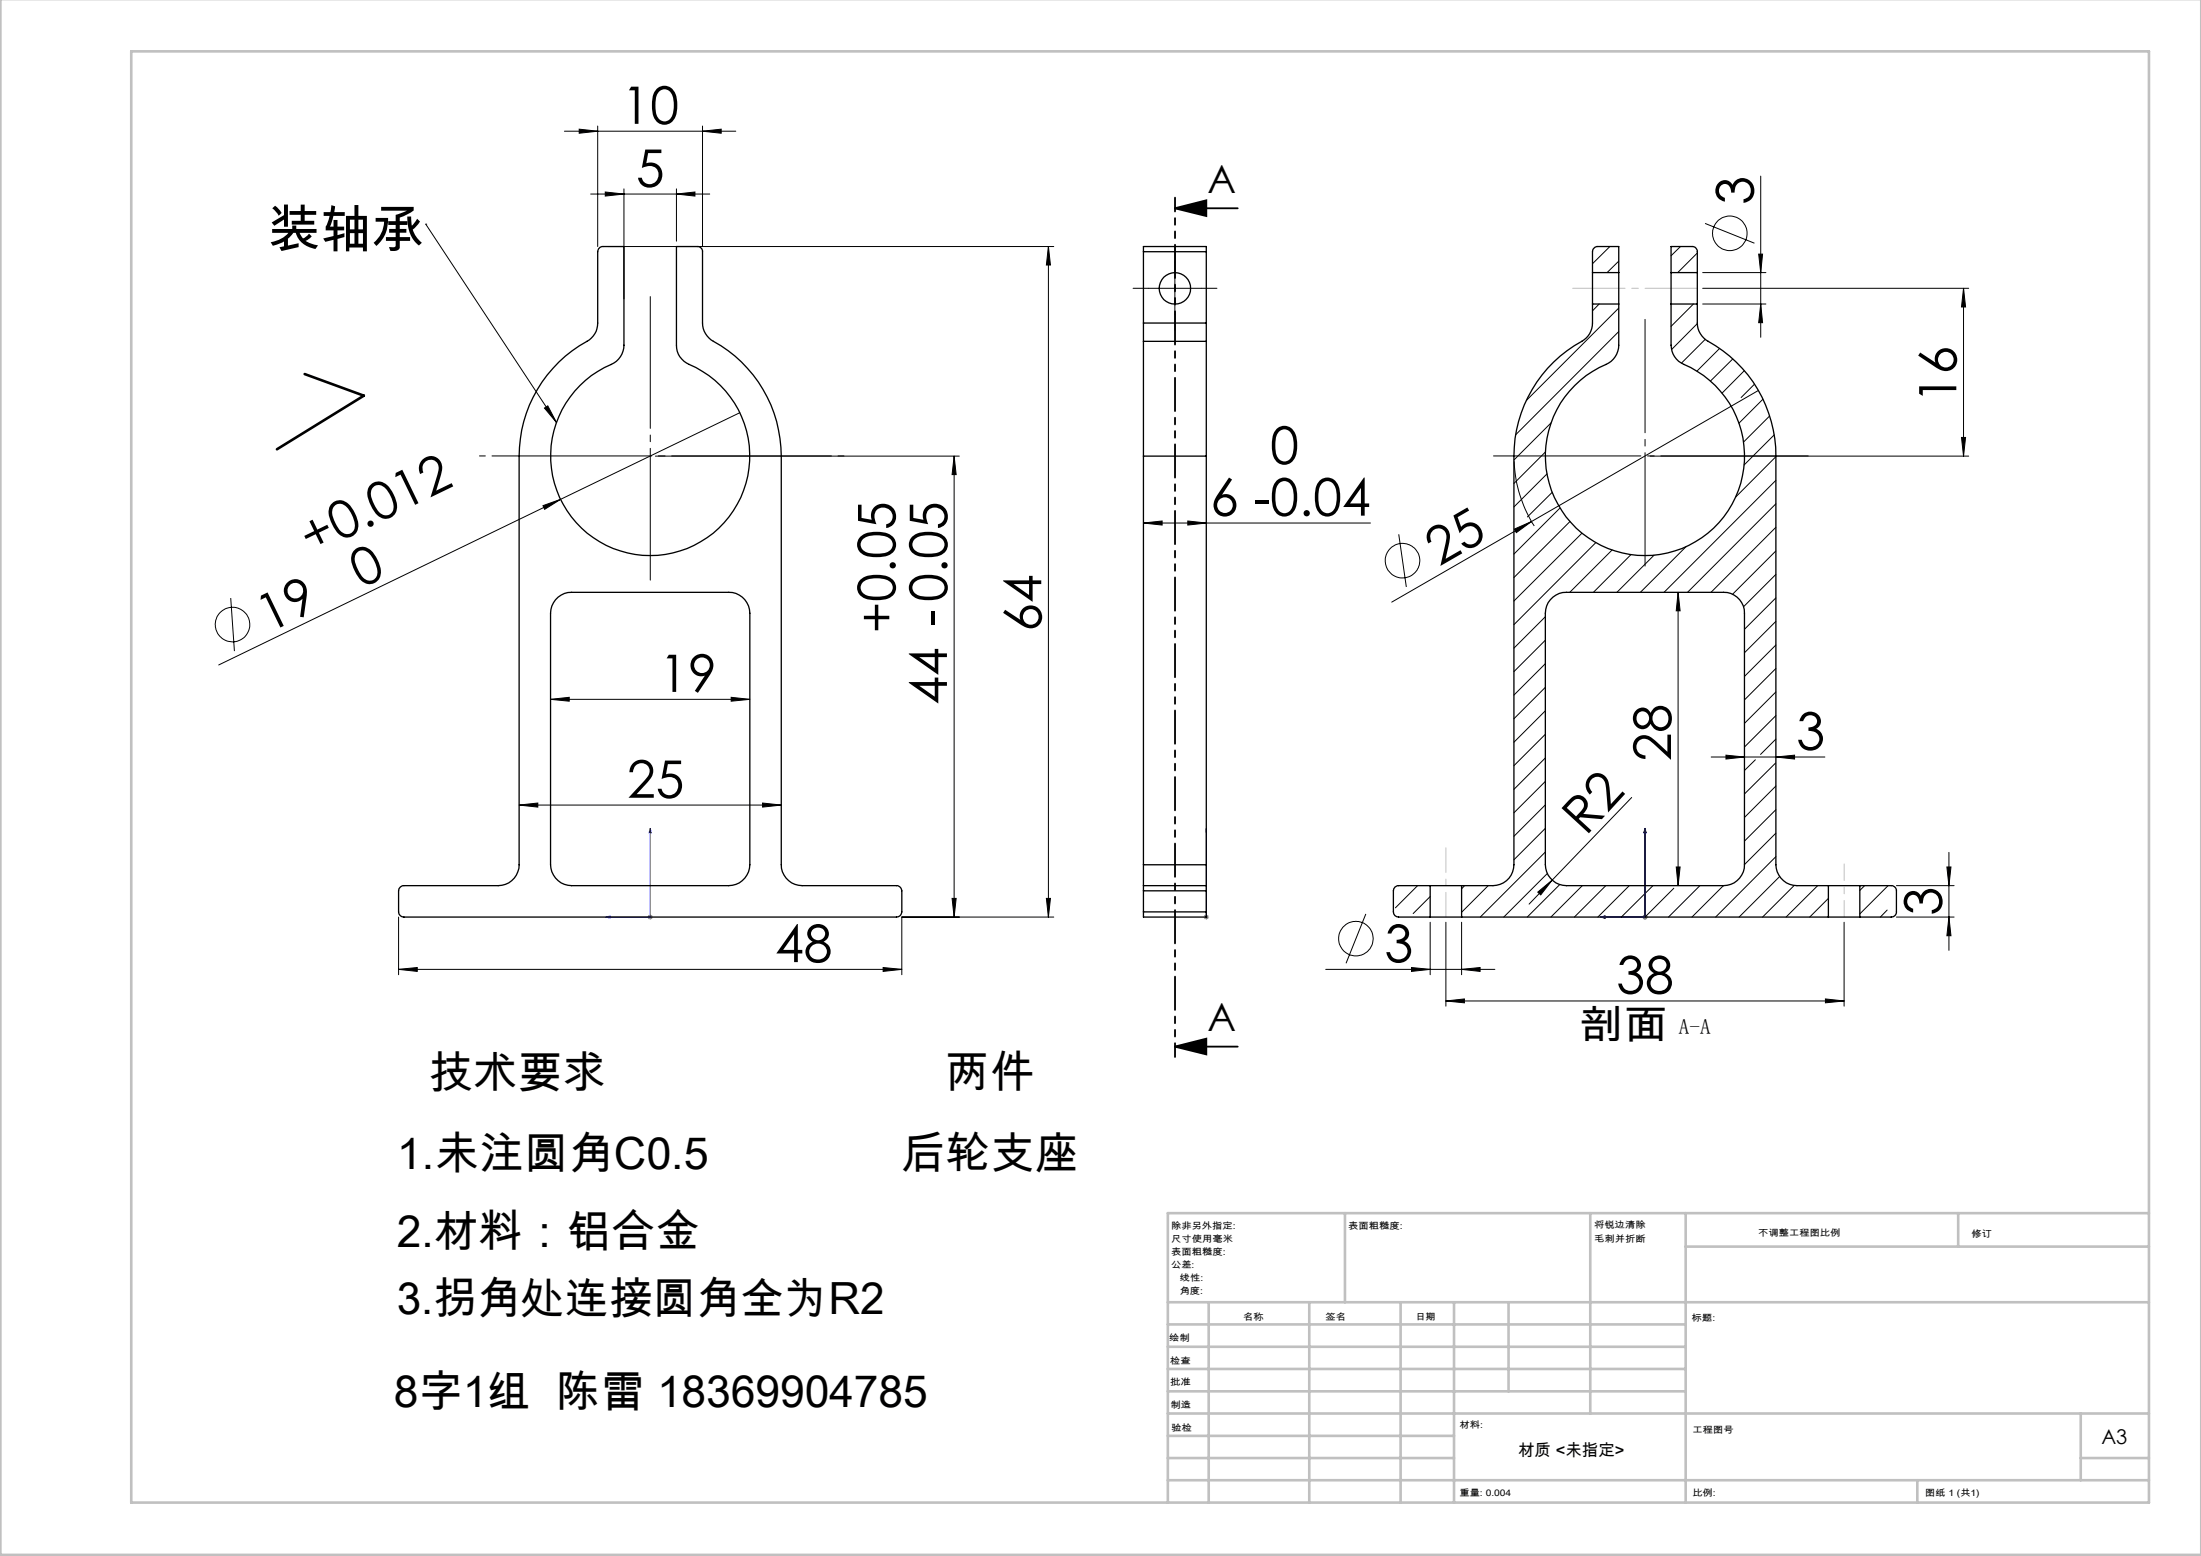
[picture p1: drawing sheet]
<svg xmlns="http://www.w3.org/2000/svg" width="420mm" height="297mm" viewBox="0 0 420 297" stroke-linecap="round" stroke-linejoin="round" font-family="sans-serif">
<g fill="none" stroke="#000" stroke-width=".19">
<path d="M107.7 25h32.7M110.5 24.7l3.6 .3-3.6 .4zM112.7 37h22.7M114.1 24.1v23M115.5 36.7l3.6 .3-3.6 .4zM119.1 36.1v20.9M129.1 37l3.5-.3v.7zM129.1 36.1v9.9M134.1 25l3.5-.3v.7zM134.1 24.1v23M336 33.6v30.8M81.2 42.8h.1"/>
<path d="M81.2 42.8l25 37.8M116.1 47.1h85M200.1 47.1v127.9M200.1 47.1l.3 3.5h-.7zM219.2 55h10M224.2 50.1v9.9M324.9 55h50.8M324.9 58h12.1M324.9 52h12.1M325.4 42.6l9.4 3.8M335.6 48.5h.7l-.3 3.5zM336 58l.3 3.6h-.7z"/>
<path d="M374.7 55l.4 3.6h-.8zM374.7 55v32.1M103.9 77.9l.6-.4 1.7 3.1zM141.2 78.8l-34.2 16.5M335.5 74.5l-43.3 25.1M103.6 96.5l3.4-1.2-3.1 1.9zM107 95.3l-65.3 31.6M125.1 87.1h58M182.1 87.1v87.9M182.1 87.1l.4 3.5h-.8zM218.2 99.8l3.6-.4v.8zM218.2 99.8h43.3"/>
<path d="M226.7 99.4l3.5 .4-3.5 .4zM288.9 88a24.6 24.6 0 0 0 3.9 12.4M292.2 99.6l-26.6 15.3M314.9 87.1h60.8M374.3 83.5h.8l-.4 3.6zM44 114.2l.7 10.1M266.9 102l1.5 10M289 101l3.2-1.4-2.9 2.1zM320.2 113.1l.4 3.5h-.7zM320.2 113.1v55.9M105.1 133.5l3.5-.4v.7zM105.1 133.5h38"/>
<path d="M139.5 133.1l3.6 .4-3.6 .3zM99.1 153.7l3.5-.4v.8zM99.1 153.7h50M145.5 153.3l3.6 .4-3.6 .4zM311.4 152.2l-19.6 20.4M326.5 144.5h21.7M329.4 144.1l3.5 .4-3.5 .4zM338.9 144.5l3.5-.4v.8zM76.1 175v11.1M181.7 171.5h.8l-.4 3.5zM199.7 171.5h.7l-.3 3.5zM201.1 175h-29v11.1"/>
<path d="M260.6 174.4l-3.7 9.5M272.9 176v10.1M275.9 176v16M278.9 176v10.1M293.4 170.3l2.8-2.3-2.2 2.8zM319.9 165.5h.7l-.4 3.5zM351.9 176v16M361.9 175h11M361.9 169h11M371.5 165.5h.8l-.4 3.5zM371.9 175l.4 3.6h-.8zM371.9 162.7v18.7"/>
<path d="M76.1 185l3.5-.3v.7zM76.1 185h96M168.5 184.7l3.6 .3-3.6 .4zM253 185h32.3M269.3 184.7l3.6 .3-3.6 .4zM275.9 191.1l3.5-.4v.7zM275.9 191.1h76M278.9 185l3.5-.3v.7zM348.3 190.7l3.6 .4-3.6 .3z"/>
<circle cx="330.1" cy="44.5" r="3.3"/>
<circle cx="44.4" cy="119.2" r="3.3"/>
<circle cx="267.6" cy="107" r="3.3"/>
<circle cx="258.7" cy="179.2" r="3.3"/>
</g>
<path d="M224.2 39.8l6-1.6v3zM224.2 39.8h12M224.2 199.8l6-1.5v3zM224.2 199.8h12" fill="none" stroke="#000" stroke-width=".35"/>
<path d="M124.1 158.1v16.9h-8.5M124.1 158.1l.2 .9h-.4zM230.2 158.1v.9v-.9M230.2 158.1v16.9M313.9 158.1l.2 .9h-.4zM313.9 158.1v16.9h-8.5M115.6 175l.9-.2v.5zM230.2 174.8v.5zM230.2 175h.1M305.4 175l.9-.2v.5z" fill="none" stroke="#00f" stroke-width=".19"/>
<path d="M123.6 175h1M123.7 174.7l.7 .7M124.1 174.6v.9M124.4 174.7l-.7 .7M229.7 175h1M229.8 174.7l.7 .7M230.2 174.6v.9M230.5 174.7l-.7 .7M313.4 175h1M313.5 174.7l.8 .7M313.9 174.6v.9M314.3 174.7l-.8 .7" fill="none" stroke="#808080" stroke-width=".19"/>
<path d="M219.2 55h-3M224.2 50v-3M229.2 55h3M224.2 60v3" fill="none" stroke="#000" stroke-width=".19" stroke-dasharray="30.5 1.3 1.3 1.3"/>
<path d="M224.2 37.7v164.1" fill="none" stroke="#000" stroke-width=".35" stroke-dasharray="6.3 1.3 1.3 1.3 1.3 1.3" stroke-dashoffset="3.7"/>
<path d="M91.5 87h69.5" fill="none" stroke="#000" stroke-width=".19" stroke-dasharray="30.5 1.3 1.3 1.3" stroke-dashoffset="-2.4"/>
<path d="M124.1 110.7v-54.1" fill="none" stroke="#000" stroke-width=".19" stroke-dasharray="30.5 1.3 1.3 1.3" stroke-dashoffset="5.3"/>
<path d="M285 87h60" fill="none" stroke="#000" stroke-width=".19" stroke-dasharray="30.5 1.3 1.3 1.3" stroke-dashoffset="2.4"/>
<path d="M313.9 108v-47" fill="none" stroke="#000" stroke-width=".19" stroke-dasharray="30.5 1.3 1.3 1.3" stroke-dashoffset="8.8"/>
<path d="M58.1 71.4l11.3 4.1-16.6 10.3" fill="none" stroke="#000" stroke-width=".5"/>
<path d="M323.9 55h-23.8" fill="none" stroke="#c0c0c0" stroke-width=".19" stroke-dasharray="30.5 1.3 1.3 1.3" stroke-dashoffset="20.5"/>
<path d="M275.9 175v-13.2" fill="none" stroke="#c0c0c0" stroke-width=".19" stroke-dasharray="30.5 1.3 1.3 1.3" stroke-dashoffset="25.8"/>
<path d="M351.9 175v-10.1" fill="none" stroke="#c0c0c0" stroke-width=".19" stroke-dasharray="30.5 1.3 1.3 1.3" stroke-dashoffset="27.3"/>
<g fill="none" stroke="#c0c0c0" stroke-width=".5">
<path d="M.1 -.1v296.9h419.9M25 9.8h385.1v277h-385.1zM256.6 231.6v17M303.5 231.6v38.2M321.7 231.6v55.2M321.7 237.9h88.4M373.7 231.6v6.3M410.1 231.6h-187.3v55.2M222.8 248.6h187.3M222.8 257.1h98.9M222.8 252.8h98.9M230.6 248.6v38.2"/>
<path d="M249.8 248.6v38.2M267.3 248.6v38.2M277.5 248.6v38.2M287.9 248.6v17M222.8 265.6h98.9M222.8 261.3h98.9M222.8 278.3h54.7M222.8 274.1h54.7M222.8 269.8h187.3M397.1 278.3h13M397.1 269.8v12.7M222.8 282.5h187.3"/>
<path d="M365.9 282.5v4.3"/>
</g>
<g fill="#000">
<path d="M103.9 77.9l.6-.4 1.7 3.1z"/>
<path d="M224.2 39.8l6-1.6v3zM224.2 199.8l6-1.5v3z"/>
<path d="M374.3 83.5h.8l-.4 3.6zM374.7 55l.4 3.6h-.8z"/>
<path d="M275.9 191.1l3.5-.4v.7zM348.3 190.7l3.6 .4-3.6 .3z"/>
</g>
<g fill="#00f">
<path d="M230.2 174.8v.5zM230.2 158.1v.9z"/>
<path d="M305.4 175l.9 .3v-.5zM313.9 158.1l-.2 .9h.4zM305.4 175l.9 .3v-.5zM313.9 158.1l-.2 .9h.4zM115.6 175l.9 .3v-.5zM124.1 158.1l-.2 .9h.4z"/>
</g>
<g fill="#000">
<path d="M103.6 96.5l3.4-1.2-3.1 1.9zM289 101l3.2-1.4-2.9 2.1zM293.4 170.3l2.8-2.3-2.2 2.8z"/>
<path d="M336 58l.3 3.6h-.7zM335.6 48.5h.7l-.3 3.5zM181.7 171.5h.8l-.4 3.5zM182.1 87.1l.4 3.5h-.8zM199.7 171.5h.7l-.3 3.5zM200.1 47.1l.3 3.5h-.7z"/>
<path d="M218.2 99.8l3.6-.4v.8zM226.7 99.4l3.5 .4-3.5 .4zM115.5 36.7l3.6 .3-3.6 .4zM129.1 37l3.5-.3v.7zM110.5 24.7l3.6 .3-3.6 .4zM134.1 25l3.5-.3v.7zM76.1 185l3.5-.3v.7zM168.5 184.7l3.6 .3-3.6 .4z"/>
<path d="M105.1 133.5l3.5-.4v.7zM139.5 133.1l3.6 .4-3.6 .3z"/>
<path d="M99.1 153.7l3.5-.4v.8zM145.5 153.3l3.6 .4-3.6 .4z"/>
<path d="M329.4 144.1l3.5 .4-3.5 .4zM338.9 144.5l3.5-.4v.8z"/>
<path d="M371.5 165.5h.8l-.4 3.5zM371.9 175l.4 3.6h-.8zM320.2 113.1l.4 3.5h-.7zM319.9 165.5h.7l-.4 3.5z"/>
<path d="M278.9 185l3.5-.3v.7zM269.3 184.7l3.6 .3-3.6 .4z"/>
</g>
<g fill="none" stroke="#000" stroke-width=".25">
<path d="M114.2 47.5l.7-.4h4.2v18.8a4 4 0 0 1-2.5 3.7 19 19 0 0 0-7.6 29.1 19 19 0 0 0 30.1 0 19 19 0 0 0-7.6-29.1 3.9 3.9 0 0 1-2.4-3.7v-18.8h4a.96 .96 0 0 1 1 .9v13.7a4.1 4.1 0 0 0 2 3.5 25 25 0 0 1 13 21.9v78a4 4 0 0 0 4 3.9h18a1.02 1.02 0 0 1 1 1v4.1a1.02 1.02 0 0 1-1 .9h-94a1.02 1.02 0 0 1-1-.9v-4.1a1.02 1.02 0 0 1 1-1h18a4 4 0 0 0 4-3.9v-78a25.2 25.2 0 0 1 13.4-22.2l.4-.4a3.7 3.7 0 0 0 1.2-2.8v-13.7zM218.2 48v-.9h12v.9M218.2 48v13.7M218.2 48h12M230.2 48v13.7M303.9 58v3.7a3.9 3.9 0 0 1-2.1 3.5 25 25 0 0 0-12.9 21.9v78a4 4 0 0 1-4 3.9h-6M303.9 52v6M303.9 52v-4a1.02 1.02 0 0 1 1-.9h4v4.9M303.9 58h5M303.9 52h5M308.9 58v7.9a4 4 0 0 1-2.4 3.7 19 19 0 0 0-7.6 29.1 19 19 0 0 0 30 0 19 19 0 0 0-7.6-29.1 4 4 0 0 1-2.4-3.7v-7.9M308.9 52v6"/>
<path d="M318.9 52v-4.9h4a.96 .96 0 0 1 1 .9v4M318.9 52v6M318.9 58h5M318.9 52h5M323.9 58v3.7a4.1 4.1 0 0 0 2.1 3.5 24.9 24.9 0 0 1 12.9 21.9v78a4.1 4.1 0 0 0 4 3.9h6M323.9 52v6M218.2 65.2v21.9M218.2 61.7v3.5M218.2 65.2h12M218.2 61.7h12M230.2 65.2v21.9M230.2 61.7v3.5"/>
<path d="M218.2 87.1v78M218.2 87.1h12M230.2 87.1v78M106 114.5a4 4 0 0 1 3.1-1.4h30a4 4 0 0 1 4 3.9v48.1a4.1 4.1 0 0 1-4 3.9h-30a4.1 4.1 0 0 1-4-3.9v-48.1a4 4 0 0 1 .9-2.5zM296.3 114a3.7 3.7 0 0 1 2.6-.9h30a3.9 3.9 0 0 1 4 3.9v48.1a4 4 0 0 1-4 3.9h-30a4.1 4.1 0 0 1-4-3.9v-48.1a4 4 0 0 1 1.4-3zM218.2 174.1v.9h12v-.9M218.2 169v1M218.2 165.1v3.9M218.2 174.1h12M218.2 170h12M218.2 170v4.1M218.2 169h12"/>
<path d="M218.2 165.1h12M230.2 169v1M230.2 165.1v3.9M230.2 170v4.1M272.9 169h6M272.9 175h6M272.9 169h-6a.96 .96 0 0 0-1 1v4.1a.96 .96 0 0 0 1 .9h6M272.9 169v6M278.9 175h70M278.9 169v6M348.9 169h6M348.9 175h6"/>
<path d="M348.9 169v6M354.9 169h6a.96 .96 0 0 1 1 1v4.1a.96 .96 0 0 1-1 .9h-6M354.9 169v6"/>
<circle cx="224.2" cy="55" r="3"/>
</g>
<g fill="none" stroke="#000" stroke-width=".19">
<path d="M305.2 58l-1.3 1.3M307.2 47.1l-3.3 3.2M308.9 58.8l-17.6 17.6M308.9 49.8l-2.2 2.2M320.7 47.1l-1.8 1.7M323.1 58l-4.2 4.3M323.9 48.3l-3.8 3.7M308.9 63.3l-19.7 19.7M323.9 61.8l-4.9 4.9M325.4 64.8l-4.5 4.5M328.2 66.5l-4.4 4.3M330.7 68.5l-4.3 4.2"/>
<path d="M332.8 70.8l-4.2 4.2M334.8 73.3l-2.6 2.6M336.4 76.2l-4.6 4.6M337.7 79.4l-5 5M294.9 86.3l-6 6M295.2 90.4l-6.3 6.4M296 80.7l-7.1 7.1M296.2 94l-4.7 4.7M297.6 97l-8.7 8.8M299.6 99.6l-10.7 10.6M338.6 83l-5.8 5.8M338.9 87.2l-7.7 7.7"/>
<path d="M338.9 91.7l-21.4 21.4M338.9 96.2l-16.9 16.9M294.9 117.7l-6 6M301.9 101.8l-13 12.9M304.5 103.6l-15.6 15.6M307.6 105l-8.1 8.1M311.2 105.9l-7.1 7.2M315.6 106l-7.1 7.1M321.7 104.3l-8.7 8.8M338.9 100.6l-12.4 12.5M338.9 105.2l-8.3 8.2M338.9 109.6l-6.2 6.2"/>
<path d="M338.9 114.1l-6 6M338.9 118.6l-6 6M294.9 122.2l-6 6M294.9 126.7l-6 6M294.9 131.2l-6 6M294.9 135.7l-6 6M338.9 123.1l-6 6M338.9 127.6l-6 6M338.9 132.1l-6 6M338.9 136.6l-6 6M294.9 140.2l-6 6M294.9 144.7l-6 6"/>
<path d="M294.9 149.2l-6 5.9M294.9 153.6l-6 6M294.9 158.1l-6 6M335 145l-2.1 2.1M338.8 145.7l-5.9 5.8M338.9 141.1l-2.9 2.9M338.9 150l-6 6M338.9 154.5l-6 6M338.9 159l-6 6M270.5 169l-4.2 4.3M272.9 171.1l-3.2 3.3M279.5 169l-.6 .6"/>
<path d="M284 169l-5.1 5.1M294.9 162.6l-12.4 12.4M295.3 166.7l-8.4 8.3M297.6 168.8l-6.2 6.2M301.9 169l-6 6M306.4 169l-6 6M310.9 169l-6 6M315.4 169l-6 6M319.4 169.5l-5.5 5.5M324.4 169l-6 6M328.9 169l-6 6M338.9 163.5l-11.5 11.5"/>
<path d="M339.6 167.3l-7.7 7.7M342.4 169l-6.1 6M346.9 169l-6.1 6M348.9 171.5l-3.6 3.5M355.8 169l-.9 1M360.1 173.7l-1.3 1.3M360.3 169l-5.4 5.4"/>
</g>
<g font-size="9.9">
<text x="118.6" y="23.6">10</text>
<text x="121.3" y="35.6">5</text>
<text x="334.6" y="39.1" transform="rotate(-90 334.6 39.1)">3</text>
<text x="51.2" y="47.2">装轴承</text>
<text x="373.3" y="77" transform="rotate(-90 373.3 77)">16</text>
<text x="242.4" y="88.5">0</text>
<text x="230.9" y="98.4">6 -0.04</text>
<text x="59.3" y="106" transform="rotate(-26 59.3 106)">+0.012</text>
<text x="68.9" y="112.3" transform="rotate(-26 68.9 112.3)">0</text>
<text x="274.6" y="108.2" transform="rotate(-30 274.6 108.2)">25</text>
<text x="51.2" y="120.9" transform="rotate(-26 51.2 120.9)">19</text>
<text x="170.8" y="120.9" transform="rotate(-90 170.8 120.9)">+0.05</text>
<text x="198.7" y="120.6" transform="rotate(-90 198.7 120.6)">64</text>
<text x="125.8" y="132.1">19</text>
<text x="180.7" y="134.5" transform="rotate(-90 180.7 134.5)">44 -0.05</text>
<text x="342.8" y="143.1">3</text>
<text x="318.9" y="145.3" transform="rotate(-90 318.9 145.3)">28</text>
<text x="119.6" y="152.3">25</text>
<text x="302.6" y="159.7" transform="rotate(-47 302.6 159.7)">R2</text>
<text x="370.5" y="174.8" transform="rotate(-90 370.5 174.8)">3</text>
<text x="147.9" y="183.6">48</text>
<text x="264.2" y="183.6">3</text>
<text x="308.4" y="189.6">38</text>
</g>
<g font-size="8.5">
<text x="81.9" y="207.7">技术要求</text>
<text x="180.5" y="207.7">两件</text>
<text x="75.7" y="223.1">1.未注圆角C0.5</text>
<text x="172" y="223.1">后轮支座</text>
<text x="75.7" y="238">2.材料：铝合金</text>
<text x="75.7" y="250.8">3.拐角处连接圆角全为R2</text>
<text x="75.2" y="268.6">8字1组 陈雷 18369904785</text>
</g>
<g font-size="7.4">
<text x="230.4" y="36.8">A</text>
<text x="230.4" y="196.8">A</text>
<text x="301.4" y="198.2">剖面</text>
</g>
<text font-size="4.1" x="320.3" y="197.4">A-A</text>
<text font-size="3.9" x="401" y="275.7">A3</text>
<text font-size="3.2" x="289.7" y="277.9">材质 &lt;未指定&gt;</text>
<g font-size="1.7">
<text x="223.5" y="234.6">除非另外指定:</text>
<text x="223.5" y="237.1">尺寸使用毫米</text>
<text x="223.5" y="239.6">表面粗糙度:</text>
<text x="257.3" y="234.6">表面粗糙度:</text>
<text x="304.2" y="234.5">将锐边清除</text>
<text x="304.2" y="237">毛刺并折断</text>
<text x="335.5" y="235.9">不调整工程图比例</text>
<text x="376.2" y="236.1">修订</text>
<text x="223.5" y="242.1">公差:</text>
<text x="225.1" y="244.6">线性:</text>
<text x="225.1" y="247.1">角度:</text>
<text x="237.2" y="252">名称</text>
<text x="252.9" y="251.9">签名</text>
<text x="270.1" y="251.9">日期</text>
<text x="223.1" y="256">绘制</text>
<text x="322.8" y="252.2">标题:</text>
<text x="223.3" y="260.3">检查</text>
<text x="223.3" y="264.4">批准</text>
<text x="223.3" y="268.7">制造</text>
<text x="223.5" y="273.1">验检</text>
<text x="278.5" y="272.5">材料:</text>
<text x="323" y="273.6">工程图号</text>
<text x="278.5" y="285.5">重量: 0.004</text>
<text x="323" y="285.6">比例:</text>
<text x="367.4" y="285.6">图纸 1 (共1)</text>
</g>
</svg>
